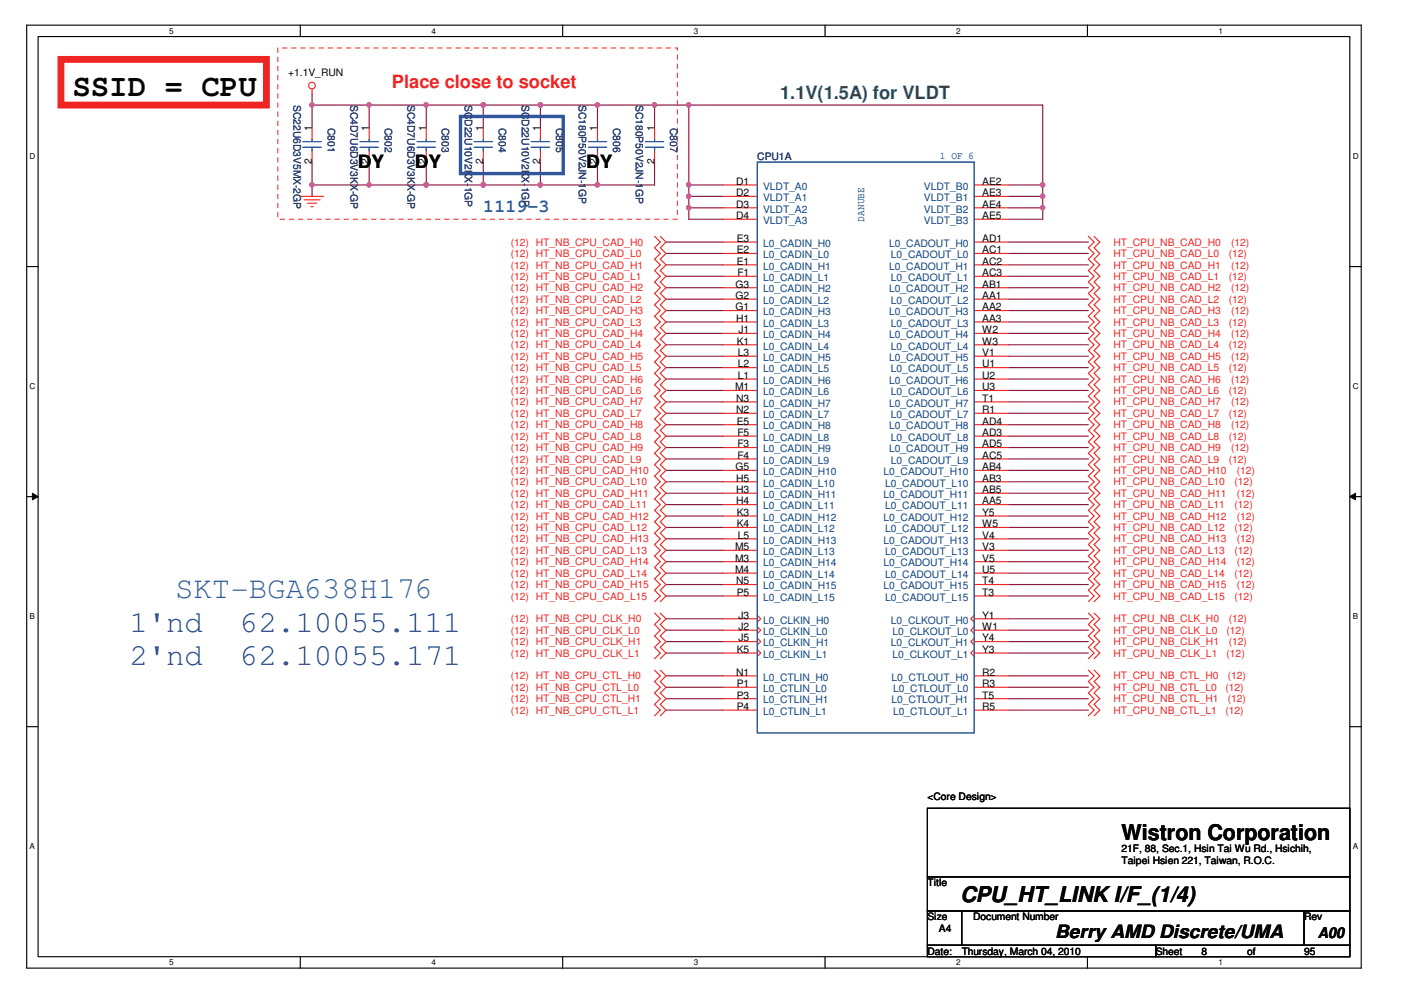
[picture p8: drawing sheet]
<svg xmlns="http://www.w3.org/2000/svg" width="297mm" height="210mm" viewBox="0 0 297 210" stroke-linecap="round" stroke-linejoin="round" font-family="sans-serif">
<path d="M5.7 5.3h282.9v200h-282.9zM8.1 7.8h278.1v195h-278.1z" fill="none" stroke="#040503" stroke-width=".24"/>
<g fill="#fff">
<path d="M35.9 5.6h.9v1.9h-.9z"/>
<path d="M35.9 203.1h.9v1.9h-.9z"/>
</g>
<path d="M63.7 5.3v2.5M63.7 202.8v2.5" fill="none" stroke="#040503" stroke-width=".24"/>
<g fill="#fff">
<path d="M91.5 5.6h.9v1.9h-.9z"/>
<path d="M91.5 203.1h.9v1.9h-.9z"/>
</g>
<path d="M119.3 5.3v2.5M119.3 202.8v2.5" fill="none" stroke="#040503" stroke-width=".24"/>
<g fill="#fff">
<path d="M147.1 5.6h.9v1.9h-.9z"/>
<path d="M147.1 203.1h.9v1.9h-.9z"/>
</g>
<path d="M174.9 5.3v2.5M174.9 202.8v2.5" fill="none" stroke="#040503" stroke-width=".24"/>
<g fill="#fff">
<path d="M202.7 5.6h.9v1.9h-.9z"/>
<path d="M202.7 203.1h.9v1.9h-.9z"/>
</g>
<path d="M230.6 5.3v2.5M230.6 202.8v2.5" fill="none" stroke="#040503" stroke-width=".24"/>
<g fill="#fff">
<path d="M258.4 5.6h.9v1.9h-.9z"/>
<path d="M258.4 203.1h.9v1.9h-.9z"/>
<path d="M6.3 32.1h1.2v1.9h-1.2z"/>
<path d="M286.8 32.1h1.2v1.9h-1.2z"/>
<path d="M6.3 80.9h1.2v1.9h-1.2z"/>
<path d="M286.8 80.9h1.2v1.9h-1.2z"/>
</g>
<path d="M5.7 56.5h2.4M286.2 56.5h2.4" fill="none" stroke="#040503" stroke-width=".24"/>
<g fill="#fff">
<path d="M6.3 129.7h1.1v1.9h-1.1z"/>
<path d="M286.8 129.7h1.1v1.9h-1.1z"/>
</g>
<path d="M5.7 105.3h2.4M286.2 105.3h2.4" fill="none" stroke="#040503" stroke-width=".24"/>
<path d="M6.9 104.6l1.2 .7-1.2 .7z" fill="#040503"/>
<path d="M6.9 104.6l1.2 .7-1.2 .7z" fill="none" stroke="#040503" stroke-width=".21"/>
<path d="M286.2 105.3l1.2-.7v1.4z" fill="#040503"/>
<path d="M286.2 105.3l1.2-.7v1.4z" fill="none" stroke="#040503" stroke-width=".21"/>
<g fill="#fff">
<path d="M6.3 178.4h1.1v1.9h-1.1z"/>
<path d="M286.8 178.4h1.1v1.9h-1.1z"/>
</g>
<path d="M5.7 154.1h2.4M286.2 154.1h2.4" fill="none" stroke="#040503" stroke-width=".24"/>
<path d="M114.6 22.3h12.1" fill="none" stroke="#89163e" stroke-width=".24"/>
<circle cx="114.6" cy="22.3" r=".47" fill="#ca5ca3"/>
<circle cx="114.6" cy="22.3" r=".47" fill="none" stroke="#ca5ca3" stroke-width=".24"/>
<path d="M66.2 19.9v2.4M146 44.1v2.4M213.8 138.5h17M213.8 145.7h17M213.8 143.3h17" fill="none" stroke="#89163e" stroke-width=".24"/>
<circle cx="146" cy="44" r=".47" fill="#ca5ca3"/>
<circle cx="146" cy="44" r=".47" fill="none" stroke="#ca5ca3" stroke-width=".24"/>
<path d="M146 22.3h75.1" fill="none" stroke="#89163e" stroke-width=".24"/>
<circle cx="146" cy="22.3" r=".47" fill="#ca5ca3"/>
<circle cx="146" cy="22.3" r=".47" fill="none" stroke="#ca5ca3" stroke-width=".24"/>
<g fill="none" stroke="#89163e" stroke-width=".24">
<path d="M102.5 27.1v-4.8h12.1v4.8M114.6 34.4v4.8M126.7 22.3v4.8M138.8 34.4v4.8M146 22.3v16.9M213.8 39.2h7.3M141.2 58.6h12.1M141.2 56.2h12.1M141.2 53.7h12.1M141.2 51.3h12.1M141.2 77.9h12.1M141.2 75.5h12.1"/>
<path d="M141.2 70.7h12.1M141.2 73.1h12.1M141.2 68.3h12.1M141.2 65.8h12.1M141.2 61h12.1M141.2 63.4h12.1M141.2 99.7h12.1M141.2 94.9h12.1M141.2 97.3h12.1M141.2 92.5h12.1M141.2 90h12.1M141.2 85.2h12.1"/>
<path d="M141.2 87.6h12.1M141.2 82.8h12.1M141.2 80.4h12.1M141.2 114.3h12.1M141.2 116.7h12.1M141.2 109.4h12.1M141.2 111.8h12.1M141.2 107h12.1M141.2 104.6h12.1M141.2 102.2h12.1M141.2 119.1h12.1M141.2 123.9h12.1"/>
<path d="M141.2 126.4h12.1M141.2 121.5h12.1M141.2 133.6h12.1M141.2 131.2h12.1M141.2 136h12.1M141.2 138.5h12.1M141.2 143.3h12.1M141.2 145.7h12.1M141.2 150.6h12.1"/>
</g>
<circle cx="114.6" cy="22.3" r=".47" fill="#ca5ca3"/>
<circle cx="114.6" cy="22.3" r=".47" fill="none" stroke="#ca5ca3" stroke-width=".24"/>
<circle cx="102.5" cy="22.3" r=".47" fill="#ca5ca3"/>
<circle cx="102.5" cy="22.3" r=".47" fill="none" stroke="#ca5ca3" stroke-width=".24"/>
<path d="M126.7 22.3h12.1" fill="none" stroke="#89163e" stroke-width=".24"/>
<circle cx="138.8" cy="22.3" r=".47" fill="#ca5ca3"/>
<circle cx="138.8" cy="22.3" r=".47" fill="none" stroke="#ca5ca3" stroke-width=".24"/>
<circle cx="126.7" cy="22.3" r=".47" fill="#ca5ca3"/>
<circle cx="126.7" cy="22.3" r=".47" fill="none" stroke="#ca5ca3" stroke-width=".24"/>
<path d="M90.4 34.4v4.8h12.1" fill="none" stroke="#89163e" stroke-width=".24"/>
<circle cx="102.5" cy="39.2" r=".47" fill="#ca5ca3"/>
<circle cx="102.5" cy="39.2" r=".47" fill="none" stroke="#ca5ca3" stroke-width=".24"/>
<circle cx="90.4" cy="39.2" r=".47" fill="#ca5ca3"/>
<circle cx="90.4" cy="39.2" r=".47" fill="none" stroke="#ca5ca3" stroke-width=".24"/>
<path d="M102.5 39.2h12.1" fill="none" stroke="#89163e" stroke-width=".24"/>
<circle cx="114.6" cy="39.2" r=".47" fill="#ca5ca3"/>
<circle cx="114.6" cy="39.2" r=".47" fill="none" stroke="#ca5ca3" stroke-width=".24"/>
<circle cx="102.5" cy="39.2" r=".47" fill="#ca5ca3"/>
<circle cx="102.5" cy="39.2" r=".47" fill="none" stroke="#ca5ca3" stroke-width=".24"/>
<path d="M90.4 22.3h12.1" fill="none" stroke="#89163e" stroke-width=".24"/>
<circle cx="102.5" cy="22.3" r=".47" fill="#ca5ca3"/>
<circle cx="102.5" cy="22.3" r=".47" fill="none" stroke="#ca5ca3" stroke-width=".24"/>
<circle cx="90.4" cy="22.3" r=".47" fill="#ca5ca3"/>
<circle cx="90.4" cy="22.3" r=".47" fill="none" stroke="#ca5ca3" stroke-width=".24"/>
<path d="M78.3 34.4v4.8" fill="none" stroke="#89163e" stroke-width=".24"/>
<circle cx="78.2" cy="39.2" r=".47" fill="#ca5ca3"/>
<circle cx="78.2" cy="39.2" r=".47" fill="none" stroke="#ca5ca3" stroke-width=".24"/>
<path d="M90.4 22.3v4.8M114.6 39.2h12.1M221.1 44.1v2.4" fill="none" stroke="#89163e" stroke-width=".24"/>
<circle cx="114.6" cy="39.2" r=".47" fill="#ca5ca3"/>
<circle cx="114.6" cy="39.2" r=".47" fill="none" stroke="#ca5ca3" stroke-width=".24"/>
<path d="M213.8 41.6h7.3" fill="none" stroke="#89163e" stroke-width=".24"/>
<circle cx="221.1" cy="41.6" r=".47" fill="#ca5ca3"/>
<circle cx="221.1" cy="41.6" r=".47" fill="none" stroke="#ca5ca3" stroke-width=".24"/>
<path d="M146 39.2v2.4" fill="none" stroke="#89163e" stroke-width=".24"/>
<circle cx="146" cy="41.6" r=".47" fill="#ca5ca3"/>
<circle cx="146" cy="41.6" r=".47" fill="none" stroke="#ca5ca3" stroke-width=".24"/>
<circle cx="146" cy="39.2" r=".47" fill="#ca5ca3"/>
<circle cx="146" cy="39.2" r=".47" fill="none" stroke="#ca5ca3" stroke-width=".24"/>
<path d="M78.3 22.3h12.1M138.8 22.3v4.8" fill="none" stroke="#89163e" stroke-width=".24"/>
<circle cx="78.2" cy="22.3" r=".47" fill="#ca5ca3"/>
<circle cx="78.2" cy="22.3" r=".47" fill="none" stroke="#ca5ca3" stroke-width=".24"/>
<path d="M213.8 44.1h7.3" fill="none" stroke="#89163e" stroke-width=".24"/>
<circle cx="221.1" cy="44" r=".47" fill="#ca5ca3"/>
<circle cx="221.1" cy="44" r=".47" fill="none" stroke="#ca5ca3" stroke-width=".24"/>
<path d="M78.3 39.2h12.1" fill="none" stroke="#89163e" stroke-width=".24"/>
<circle cx="90.4" cy="39.2" r=".47" fill="#ca5ca3"/>
<circle cx="90.4" cy="39.2" r=".47" fill="none" stroke="#ca5ca3" stroke-width=".24"/>
<path d="M66.2 22.3v4.8M66.2 34.4v7.2M126.7 39.2h12.1M221.1 22.3v16.9M213.8 46.5h7.3M213.8 148.1h17M213.8 150.6h17" fill="none" stroke="#89163e" stroke-width=".24"/>
<circle cx="221.1" cy="39.2" r=".47" fill="#ca5ca3"/>
<circle cx="221.1" cy="39.2" r=".47" fill="none" stroke="#ca5ca3" stroke-width=".24"/>
<path d="M126.7 34.4v4.8M221.1 39.2v4.9M213.8 56.2h17M213.8 97.3h17M141.2 148.1h12.1" fill="none" stroke="#89163e" stroke-width=".24"/>
<circle cx="126.7" cy="39.2" r=".47" fill="#ca5ca3"/>
<circle cx="126.7" cy="39.2" r=".47" fill="none" stroke="#ca5ca3" stroke-width=".24"/>
<path d="M66.2 22.3h12.1M102.5 34.4v4.8" fill="none" stroke="#89163e" stroke-width=".24"/>
<circle cx="66.1" cy="22.3" r=".47" fill="#ca5ca3"/>
<circle cx="66.1" cy="22.3" r=".47" fill="none" stroke="#ca5ca3" stroke-width=".24"/>
<g fill="none" stroke="#89163e" stroke-width=".24">
<path d="M66.2 39.2h12.1M78.3 22.3v4.8M138.8 22.3h7.2M146 41.6v2.5M213.8 53.7h17M213.8 51.3h17M213.8 58.6h17M213.8 77.9h17M213.8 70.7h17M213.8 68.3h17M213.8 65.8h17M213.8 75.5h17"/>
<path d="M213.8 61h17M213.8 63.4h17M213.8 73.1h17M213.8 87.6h17M213.8 85.2h17M213.8 82.8h17M213.8 92.5h17M213.8 99.7h17M213.8 80.4h17M213.8 90h17M213.8 94.9h17M213.8 107h17"/>
<path d="M213.8 104.6h17M213.8 114.3h17M213.8 119.1h17M213.8 111.8h17M213.8 102.2h17M213.8 116.7h17M213.8 109.4h17M213.8 133.6h17M213.8 136h17M213.8 121.5h17M213.8 131.2h17M213.8 126.4h17"/>
<path d="M213.8 123.9h17"/>
</g>
<circle cx="66.1" cy="39.2" r=".47" fill="#ca5ca3"/>
<circle cx="66.1" cy="39.2" r=".47" fill="none" stroke="#ca5ca3" stroke-width=".24"/>
<path d="M146 39.2h7.3M146 41.6h7.3M146 46.5h7.3M146 44.1h7.3" fill="none" stroke="#89163e" stroke-width=".24"/>
<g fill="none" stroke="#ee2523" stroke-width=".24">
<path d="M66.2 18.9v1M66.2 27.1v2.4M66.2 32v2.4M78.3 27.1v2.4M78.3 32v2.4M90.4 27.1v2.4M90.4 32v2.4M102.5 27.1v2.4M102.5 32v2.4M114.6 27.1v2.4M114.6 32v2.4M126.7 27.1v2.4"/>
<path d="M126.7 32v2.4M138.8 27.1v2.4M138.8 32v2.4M153.3 39.2h7.3M206.6 39.2h7.2M63.7 41.6h4.9M64.5 42.4h3.4M65.2 43.1h1.9M65.9 43.8h.5M138.8 50.1l1.2 1.2-1.2 1.2 1.2 1.2-1.2 1.3 1.2 1.2-1.2 1.2 1.2 1.2-1.2 1.2 1.2 1.2-1.2 1.2 1.2 1.2-1.2 1.2 1.2 1.2-1.2 1.3 1.2 1.2-1.2 1.2 1.2 1.2-1.2 1.2 1.2 1.2-1.2 1.2 1.2 1.2-1.2 1.2 1.2 1.2-1.2 1.3 1.2 1.2-1.2 1.2 1.2 1.2-1.2 1.2 1.2 1.2-1.2 1.2 1.2 1.2-1.2 1.2 1.2 1.2-1.2 1.3 1.2 1.2-1.2 1.2 1.2 1.2-1.2 1.2 1.2 1.2-1.2 1.2 1.2 1.2-1.2 1.2 1.2 1.3-1.2 1.2 1.2 1.2-1.2 1.2 1.2 1.2-1.2 1.2 1.2 1.2-1.2 1.2 1.2 1.2-1.2 1.2 1.2 1.3-1.2 1.2 1.2 1.2-1.2 1.2 1.2 1.2-1.2 1.2 1.2 1.2-1.2 1.2 1.2 1.2-1.2 1.2 1.2 1.3-1.2 1.2M140 50.1l1.2 1.2-1.2 1.2 1.2 1.2-1.2 1.3 1.2 1.2-1.2 1.2 1.2 1.2-1.2 1.2 1.2 1.2-1.2 1.2 1.2 1.2-1.2 1.2 1.2 1.2-1.2 1.3 1.2 1.2-1.2 1.2 1.2 1.2-1.2 1.2 1.2 1.2-1.2 1.2 1.2 1.2-1.2 1.2 1.2 1.2-1.2 1.3 1.2 1.2-1.2 1.2 1.2 1.2-1.2 1.2 1.2 1.2-1.2 1.2 1.2 1.2-1.2 1.2 1.2 1.2-1.2 1.3 1.2 1.2-1.2 1.2 1.2 1.2-1.2 1.2 1.2 1.2-1.2 1.2 1.2 1.2-1.2 1.2 1.2 1.3-1.2 1.2 1.2 1.2-1.2 1.2 1.2 1.2-1.2 1.2 1.2 1.2-1.2 1.2 1.2 1.2-1.2 1.2 1.2 1.3-1.2 1.2 1.2 1.2-1.2 1.2 1.2 1.2-1.2 1.2 1.2 1.2-1.2 1.2 1.2 1.2-1.2 1.2 1.2 1.3-1.2 1.2M153.3 41.6h7.3"/>
<path d="M153.3 44.1h7.3M153.3 46.5h7.3M153.3 51.3h7.3M153.3 53.7h7.3M153.3 56.2h7.3M153.3 58.6h7.3M206.6 41.6h7.2M206.6 44.1h7.2M206.6 46.5h7.2M206.6 51.3h7.2M206.6 53.7h7.2M206.6 56.2h7.2"/>
<path d="M206.6 58.6h7.2M230.8 50.1l1.2 1.2-1.2 1.2 1.2 1.2-1.2 1.3 1.2 1.2-1.2 1.2 1.2 1.2-1.2 1.2 1.2 1.2-1.2 1.2 1.2 1.2-1.2 1.2 1.2 1.2-1.2 1.3 1.2 1.2-1.2 1.2 1.2 1.2-1.2 1.2 1.2 1.2-1.2 1.2 1.2 1.2-1.2 1.2 1.2 1.2-1.2 1.3 1.2 1.2-1.2 1.2 1.2 1.2-1.2 1.2 1.2 1.2-1.2 1.2 1.2 1.2-1.2 1.2 1.2 1.2-1.2 1.3 1.2 1.2-1.2 1.2 1.2 1.2-1.2 1.2 1.2 1.2-1.2 1.2 1.2 1.2-1.2 1.2 1.2 1.3-1.2 1.2 1.2 1.2-1.2 1.2 1.2 1.2-1.2 1.2 1.2 1.2-1.2 1.2 1.2 1.2-1.2 1.2 1.2 1.3-1.2 1.2 1.2 1.2-1.2 1.2 1.2 1.2-1.2 1.2 1.2 1.2-1.2 1.2 1.2 1.2-1.2 1.2 1.2 1.3-1.2 1.2M232 50.1l1.2 1.2-1.2 1.2 1.2 1.2-1.2 1.3 1.2 1.2-1.2 1.2 1.2 1.2-1.2 1.2 1.2 1.2-1.2 1.2 1.2 1.2-1.2 1.2 1.2 1.2-1.2 1.3 1.2 1.2-1.2 1.2 1.2 1.2-1.2 1.2 1.2 1.2-1.2 1.2 1.2 1.2-1.2 1.2 1.2 1.2-1.2 1.3 1.2 1.2-1.2 1.2 1.2 1.2-1.2 1.2 1.2 1.2-1.2 1.2 1.2 1.2-1.2 1.2 1.2 1.2-1.2 1.3 1.2 1.2-1.2 1.2 1.2 1.2-1.2 1.2 1.2 1.2-1.2 1.2 1.2 1.2-1.2 1.2 1.2 1.3-1.2 1.2 1.2 1.2-1.2 1.2 1.2 1.2-1.2 1.2 1.2 1.2-1.2 1.2 1.2 1.2-1.2 1.2 1.2 1.3-1.2 1.2 1.2 1.2-1.2 1.2 1.2 1.2-1.2 1.2 1.2 1.2-1.2 1.2 1.2 1.2-1.2 1.2 1.2 1.3-1.2 1.2M153.3 61h7.3M153.3 63.4h7.3M153.3 65.8h7.3M153.3 68.3h7.3M153.3 70.7h7.3M153.3 73.1h7.3M153.3 75.5h7.3M153.3 77.9h7.3M206.6 61h7.2"/>
<path d="M206.6 63.4h7.2M206.6 65.8h7.2M206.6 68.3h7.2M206.6 70.7h7.2M206.6 73.1h7.2M206.6 75.5h7.2M206.6 77.9h7.2M153.3 80.4h7.3M153.3 82.8h7.3M153.3 85.2h7.3M153.3 87.6h7.3M153.3 90h7.3"/>
<path d="M153.3 92.5h7.3M153.3 94.9h7.3M153.3 97.3h7.3M153.3 99.7h7.3M206.6 80.4h7.2M206.6 82.8h7.2M206.6 85.2h7.2M206.6 87.6h7.2M206.6 90h7.2M206.6 92.5h7.2M206.6 94.9h7.2M206.6 97.3h7.2"/>
<path d="M206.6 99.7h7.2M153.3 102.2h7.3M153.3 104.6h7.3M153.3 107h7.3M153.3 109.4h7.3M153.3 111.8h7.3M153.3 114.3h7.3M153.3 116.7h7.3M153.3 119.1h7.3M206.6 102.2h7.2M206.6 104.6h7.2M206.6 107h7.2"/>
<path d="M206.6 109.4h7.2M206.6 111.8h7.2M206.6 114.3h7.2M206.6 116.7h7.2M206.6 119.1h7.2M138.8 130l1.2 1.2-1.2 1.2 1.2 1.2-1.2 1.2 1.2 1.2-1.2 1.2 1.2 1.3-1.2 1.2M140 130l1.2 1.2-1.2 1.2 1.2 1.2-1.2 1.2 1.2 1.2-1.2 1.2 1.2 1.3-1.2 1.2M153.3 121.5h7.3M153.3 123.9h7.3M153.3 126.4h7.3M153.3 131.2h7.3M153.3 133.6h7.3"/>
<path d="M153.3 136h7.3M153.3 138.5h7.3M160.6 130.5l.7 .7-.7 .7M160.6 132.9l.7 .7-.7 .7M160.6 135.3l.7 .7-.7 .8M160.6 137.7l.7 .8-.7 .7M206.6 130.5l-.8 .7 .8 .7M206.6 132.9l-.8 .7 .8 .7M206.6 135.3l-.8 .7 .8 .8M206.6 137.7l-.8 .8 .8 .7M206.6 121.5h7.2M206.6 123.9h7.2"/>
<path d="M206.6 126.4h7.2M206.6 131.2h7.2M206.6 133.6h7.2M206.6 136h7.2M206.6 138.5h7.2M230.8 130l1.2 1.2-1.2 1.2 1.2 1.2-1.2 1.2 1.2 1.2-1.2 1.2 1.2 1.3-1.2 1.2M232 130l1.2 1.2-1.2 1.2 1.2 1.2-1.2 1.2 1.2 1.2-1.2 1.2 1.2 1.3-1.2 1.2M138.8 142.1l1.2 1.2-1.2 1.2 1.2 1.2-1.2 1.2 1.2 1.2-1.2 1.3 1.2 1.2-1.2 1.2M140 142.1l1.2 1.2-1.2 1.2 1.2 1.2-1.2 1.2 1.2 1.2-1.2 1.3 1.2 1.2-1.2 1.2M153.3 143.3h7.3M153.3 145.7h7.3M153.3 148.1h7.3"/>
<path d="M153.3 150.6h7.3M206.6 143.3h7.2M206.6 145.7h7.2M206.6 148.1h7.2M206.6 150.6h7.2M230.8 142.1l1.2 1.2-1.2 1.2 1.2 1.2-1.2 1.2 1.2 1.2-1.2 1.3 1.2 1.2-1.2 1.2M232 142.1l1.2 1.2-1.2 1.2 1.2 1.2-1.2 1.2 1.2 1.2-1.2 1.3 1.2 1.2-1.2 1.2"/>
<circle cx="66.1" cy="18.1" r=".71"/>
</g>
<path d="M196.6 171.4h89.6v14.5h-89.6zM196.6 185.9h89.6v7.3h-89.6zM196.6 193.2h7.3v7.2h-7.3zM203.9 193.2h72.6v7.2h-72.6zM276.5 193.2h9.7v7.2h-9.7zM196.6 200.4h48.4v2.4h-48.4zM245 200.4h41.2v2.4h-41.2z" fill="none" stroke="#040503" stroke-width=".24"/>
<path d="M12.9 12.6h43.6v9.7h-43.6z" fill="none" stroke="#ee2523" stroke-width="1.5"/>
<path d="M58.9 10.2h84.7v36.3h-84.7z" fill="none" stroke="#ee2523" stroke-width=".21" stroke-dasharray="1 1 1 1 1 1 1 1"/>
<path d="M97.6 24.7h21.8v12.1h-21.8z" fill="none" stroke="#3457a6" stroke-width=".73"/>
<g fill="none" stroke="#3457a6" stroke-width=".24">
<path d="M64.2 30h3.9M64.2 31.2h3.9M66.2 29.5v.5M66.2 31.2v.8M76.3 30h3.9M76.3 31.2h3.9M78.3 29.5v.5M78.3 31.2v.8M88.4 30h3.9M88.4 31.2h3.9M90.4 29.5v.5M90.4 31.2v.8"/>
<path d="M100.5 30h3.9M100.5 31.2h3.9M102.5 29.5v.5M102.5 31.2v.8M112.6 30h3.9M112.6 31.2h3.9M114.6 29.5v.5M114.6 31.2v.8M124.7 30h3.9M124.7 31.2h3.9M126.7 29.5v.5M126.7 31.2v.8"/>
<path d="M136.8 30h3.9M136.8 31.2h3.9M138.8 29.5v.5M138.8 31.2v.8M160.6 34.4h46v121h-46z"/>
</g>
<circle cx="114.6" cy="22.3" r=".47" fill="#ca5ca3"/>
<circle cx="114.6" cy="22.3" r=".47" fill="none" stroke="#ca5ca3" stroke-width=".24"/>
<circle cx="146" cy="44" r=".47" fill="#ca5ca3"/>
<circle cx="146" cy="44" r=".47" fill="none" stroke="#ca5ca3" stroke-width=".24"/>
<circle cx="146" cy="22.3" r=".47" fill="#ca5ca3"/>
<circle cx="146" cy="22.3" r=".47" fill="none" stroke="#ca5ca3" stroke-width=".24"/>
<circle cx="114.6" cy="22.3" r=".47" fill="#ca5ca3"/>
<circle cx="114.6" cy="22.3" r=".47" fill="none" stroke="#ca5ca3" stroke-width=".24"/>
<circle cx="102.5" cy="22.3" r=".47" fill="#ca5ca3"/>
<circle cx="102.5" cy="22.3" r=".47" fill="none" stroke="#ca5ca3" stroke-width=".24"/>
<circle cx="138.8" cy="22.3" r=".47" fill="#ca5ca3"/>
<circle cx="138.8" cy="22.3" r=".47" fill="none" stroke="#ca5ca3" stroke-width=".24"/>
<circle cx="126.7" cy="22.3" r=".47" fill="#ca5ca3"/>
<circle cx="126.7" cy="22.3" r=".47" fill="none" stroke="#ca5ca3" stroke-width=".24"/>
<circle cx="102.5" cy="39.2" r=".47" fill="#ca5ca3"/>
<circle cx="102.5" cy="39.2" r=".47" fill="none" stroke="#ca5ca3" stroke-width=".24"/>
<circle cx="90.4" cy="39.2" r=".47" fill="#ca5ca3"/>
<circle cx="90.4" cy="39.2" r=".47" fill="none" stroke="#ca5ca3" stroke-width=".24"/>
<circle cx="114.6" cy="39.2" r=".47" fill="#ca5ca3"/>
<circle cx="114.6" cy="39.2" r=".47" fill="none" stroke="#ca5ca3" stroke-width=".24"/>
<circle cx="102.5" cy="39.2" r=".47" fill="#ca5ca3"/>
<circle cx="102.5" cy="39.2" r=".47" fill="none" stroke="#ca5ca3" stroke-width=".24"/>
<circle cx="102.5" cy="22.3" r=".47" fill="#ca5ca3"/>
<circle cx="102.5" cy="22.3" r=".47" fill="none" stroke="#ca5ca3" stroke-width=".24"/>
<circle cx="90.4" cy="22.3" r=".47" fill="#ca5ca3"/>
<circle cx="90.4" cy="22.3" r=".47" fill="none" stroke="#ca5ca3" stroke-width=".24"/>
<circle cx="78.2" cy="39.2" r=".47" fill="#ca5ca3"/>
<circle cx="78.2" cy="39.2" r=".47" fill="none" stroke="#ca5ca3" stroke-width=".24"/>
<circle cx="114.6" cy="39.2" r=".47" fill="#ca5ca3"/>
<circle cx="114.6" cy="39.2" r=".47" fill="none" stroke="#ca5ca3" stroke-width=".24"/>
<circle cx="221.1" cy="41.6" r=".47" fill="#ca5ca3"/>
<circle cx="221.1" cy="41.6" r=".47" fill="none" stroke="#ca5ca3" stroke-width=".24"/>
<circle cx="146" cy="41.6" r=".47" fill="#ca5ca3"/>
<circle cx="146" cy="41.6" r=".47" fill="none" stroke="#ca5ca3" stroke-width=".24"/>
<circle cx="146" cy="39.2" r=".47" fill="#ca5ca3"/>
<circle cx="146" cy="39.2" r=".47" fill="none" stroke="#ca5ca3" stroke-width=".24"/>
<circle cx="78.2" cy="22.3" r=".47" fill="#ca5ca3"/>
<circle cx="78.2" cy="22.3" r=".47" fill="none" stroke="#ca5ca3" stroke-width=".24"/>
<circle cx="221.1" cy="44" r=".47" fill="#ca5ca3"/>
<circle cx="221.1" cy="44" r=".47" fill="none" stroke="#ca5ca3" stroke-width=".24"/>
<circle cx="90.4" cy="39.2" r=".47" fill="#ca5ca3"/>
<circle cx="90.4" cy="39.2" r=".47" fill="none" stroke="#ca5ca3" stroke-width=".24"/>
<circle cx="221.1" cy="39.2" r=".47" fill="#ca5ca3"/>
<circle cx="221.1" cy="39.2" r=".47" fill="none" stroke="#ca5ca3" stroke-width=".24"/>
<circle cx="126.7" cy="39.2" r=".47" fill="#ca5ca3"/>
<circle cx="126.7" cy="39.2" r=".47" fill="none" stroke="#ca5ca3" stroke-width=".24"/>
<circle cx="66.1" cy="22.3" r=".47" fill="#ca5ca3"/>
<circle cx="66.1" cy="22.3" r=".47" fill="none" stroke="#ca5ca3" stroke-width=".24"/>
<circle cx="66.1" cy="39.2" r=".47" fill="#ca5ca3"/>
<circle cx="66.1" cy="39.2" r=".47" fill="none" stroke="#ca5ca3" stroke-width=".24"/>
<text font-size="6.5" fill="#040503" x="15.3" y="20.4">SSID = CPU</text>
<text font-size="6.5" fill="#3457a6" x="37.1" y="126.8">SKT-BGA638H176</text>
<g font-size="6.5" fill="#25378c">
<text x="27.4" y="134">1'nd</text>
<text x="50.9" y="134">62.10055.111</text>
<text x="27.4" y="141">2'nd</text>
<text x="50.9" y="141">62.10055.171</text>
</g>
<g font-size="4.6" fill="#040503">
<text x="237.8" y="178.1">Wistron Corporation</text>
<text x="203.6" y="191.3">CPU_HT_LINK I/F_(1/4)</text>
</g>
<text font-size="3.9" fill="#ee2523" x="83.1" y="18.6">Place close to socket</text>
<text font-size="3.9" fill="#047e41" x="165.4" y="21">1.1V(1.5A) for VLDT</text>
<g font-size="3.9" fill="#040503">
<text x="75.8" y="35.5">DY</text>
<text x="88" y="35.5">DY</text>
<text x="124.3" y="35.5">DY</text>
<text x="223.7" y="198.9">Berry AMD Discrete/UMA</text>
</g>
<text font-size="3.9" fill="#3457a6" x="102.5" y="44.9">1119-3</text>
<text font-size="3.1" fill="#040503" x="279.4" y="199">A00</text>
<g font-size="2.2" fill="#040503">
<text x="61.1" y="16">+1.1V_RUN</text>
<text x="66.1" y="27.8" transform="rotate(-90 66.1 27.8)">1</text>
<text x="78.2" y="27.8" transform="rotate(-90 78.2 27.8)">1</text>
<text x="90.3" y="27.8" transform="rotate(-90 90.3 27.8)">1</text>
<text x="102.4" y="27.8" transform="rotate(-90 102.4 27.8)">1</text>
<text x="114.5" y="27.8" transform="rotate(-90 114.5 27.8)">1</text>
<text x="126.6" y="27.8" transform="rotate(-90 126.6 27.8)">1</text>
<text x="138.7" y="27.8" transform="rotate(-90 138.7 27.8)">1</text>
<text x="66.1" y="34.9" transform="rotate(-90 66.1 34.9)">2</text>
<text x="78.2" y="34.9" transform="rotate(-90 78.2 34.9)">2</text>
<text x="90.3" y="34.9" transform="rotate(-90 90.3 34.9)">2</text>
<text x="102.4" y="34.9" transform="rotate(-90 102.4 34.9)">2</text>
<text x="114.5" y="34.9" transform="rotate(-90 114.5 34.9)">2</text>
<text x="126.6" y="34.9" transform="rotate(-90 126.6 34.9)">2</text>
<text x="138.7" y="34.9" transform="rotate(-90 138.7 34.9)">2</text>
<text x="156.1" y="39.2">D1</text>
<text x="156.1" y="41.6">D2</text>
<text x="208.2" y="39.2">AE2</text>
<text x="208.2" y="41.6">AE3</text>
<text x="156.1" y="44">D3</text>
<text x="156.1" y="46.4">D4</text>
<text x="208.2" y="44">AE4</text>
<text x="208.2" y="46.4">AE5</text>
<text x="156.2" y="51.3">E3</text>
<text x="156.2" y="53.7">E2</text>
<text x="208.2" y="53.7">AC1</text>
<text x="208.2" y="51.3">AD1</text>
<text x="156.2" y="56.1">E1</text>
<text x="156.3" y="58.5">F1</text>
<text x="208.2" y="58.5">AC3</text>
<text x="208.2" y="56.1">AC2</text>
<text x="156" y="61">G3</text>
<text x="156" y="63.4">G2</text>
<text x="156" y="65.8">G1</text>
<text x="208.2" y="63.4">AA1</text>
<text x="208.2" y="61">AB1</text>
<text x="208.2" y="65.8">AA2</text>
<text x="156.1" y="68.2">H1</text>
<text x="156.6" y="70.6">J1</text>
<text x="208.2" y="68.2">AA3</text>
<text x="208.2" y="70.6">W2</text>
<text x="156.2" y="73.1">K1</text>
<text x="156.5" y="75.5">L3</text>
<text x="156.5" y="77.9">L2</text>
<text x="208.2" y="73.1">W3</text>
<text x="208.2" y="77.9">U1</text>
<text x="208.2" y="75.5">V1</text>
<text x="155.8" y="82.7">M1</text>
<text x="156.5" y="80.3">L1</text>
<text x="208.2" y="82.7">U3</text>
<text x="208.2" y="80.3">U2</text>
<text x="156.1" y="85.2">N3</text>
<text x="156.1" y="87.6">N2</text>
<text x="208.2" y="87.6">R1</text>
<text x="208.2" y="85.2">T1</text>
<text x="156.2" y="90">E5</text>
<text x="156.3" y="92.4">F5</text>
<text x="156.3" y="94.8">F3</text>
<text x="208.2" y="92.4">AD3</text>
<text x="208.2" y="90">AD4</text>
<text x="208.2" y="94.8">AD5</text>
<text x="156" y="99.7">G5</text>
<text x="156.3" y="97.3">F4</text>
<text x="208.2" y="97.3">AC5</text>
<text x="208.2" y="99.7">AB4</text>
<text x="156.1" y="102.1">H5</text>
<text x="156.1" y="104.5">H3</text>
<text x="156.1" y="107">H4</text>
<text x="208.2" y="102.1">AB3</text>
<text x="208.2" y="104.5">AB5</text>
<text x="208.2" y="107">AA5</text>
<text x="156.2" y="109.4">K3</text>
<text x="156.2" y="111.8">K4</text>
<text x="208.2" y="109.4">Y5</text>
<text x="208.2" y="111.8">W5</text>
<text x="155.8" y="116.6">M5</text>
<text x="155.8" y="119.1">M3</text>
<text x="156.5" y="114.2">L5</text>
<text x="208.2" y="114.2">V4</text>
<text x="208.2" y="116.6">V3</text>
<text x="208.2" y="119.1">V5</text>
<text x="155.8" y="121.5">M4</text>
<text x="156.1" y="123.9">N5</text>
<text x="208.2" y="121.5">U5</text>
<text x="208.2" y="123.9">T4</text>
<text x="156.2" y="126.3">P5</text>
<text x="156.6" y="131.2">J3</text>
<text x="208.2" y="126.3">T3</text>
<text x="208.2" y="131.2">Y1</text>
<text x="156.6" y="133.6">J2</text>
<text x="156.6" y="136">J5</text>
<text x="208.2" y="133.6">W1</text>
<text x="208.2" y="136">Y4</text>
<text x="156.1" y="143.3">N1</text>
<text x="156.2" y="138.4">K5</text>
<text x="208.2" y="138.4">Y3</text>
<text x="208.2" y="143.3">R2</text>
<text x="156.2" y="145.7">P1</text>
<text x="156.2" y="148.1">P3</text>
<text x="208.2" y="145.7">R3</text>
<text x="208.2" y="148.1">T5</text>
<text x="156.2" y="150.5">P4</text>
<text x="208.2" y="150.5">R5</text>
<text x="196.6" y="169.7">&lt;Core Design&gt;</text>
<text x="237.8" y="180.6">21F, 88, Sec.1, Hsin Tai Wu Rd., Hsichih,</text>
<text x="237.8" y="183.2">Taipei Hsien 221, Taiwan, R.O.C.</text>
<text x="196.6" y="187.9">Title</text>
<text x="196.6" y="195.1">Size</text>
<text x="199.1" y="197.6">A4</text>
<text x="206.3" y="195.1">Document Number</text>
<text x="276.5" y="195.1">Rev</text>
<text x="196.6" y="202.4">Date:</text>
<text x="203.9" y="202.4">Thursday, March 04, 2010</text>
<text x="245" y="202.4">Sheet</text>
<text x="254.7" y="202.4">8</text>
<text x="264.4" y="202.4">of</text>
<text x="276.5" y="202.4">95</text>
</g>
<g font-size="2.2" fill="#252c73">
<text x="62.2" y="22.3" transform="rotate(90 62.2 22.3)">SC22U6D3V5MX-2GP</text>
<text x="74.3" y="22.3" transform="rotate(90 74.3 22.3)">SC4D7U6D3V3KX-GP</text>
<text x="86.4" y="22.3" transform="rotate(90 86.4 22.3)">SC4D7U6D3V3KX-GP</text>
<text x="98.5" y="22.3" transform="rotate(90 98.5 22.3)">SCD22U10V2KX-1GP</text>
<text x="110.6" y="22.3" transform="rotate(90 110.6 22.3)">SCD22U10V2KX-1GP</text>
<text x="122.7" y="22.3" transform="rotate(90 122.7 22.3)">SC180P50V2JN-1GP</text>
<text x="134.8" y="22.3" transform="rotate(90 134.8 22.3)">SC180P50V2JN-1GP</text>
<text x="69.5" y="27.1" transform="rotate(90 69.5 27.1)">C801</text>
<text x="81.6" y="27.1" transform="rotate(90 81.6 27.1)">C802</text>
<text x="93.7" y="27.1" transform="rotate(90 93.7 27.1)">C803</text>
<text x="105.8" y="27.1" transform="rotate(90 105.8 27.1)">C804</text>
<text x="117.9" y="27.1" transform="rotate(90 117.9 27.1)">C805</text>
<text x="130" y="27.1" transform="rotate(90 130 27.1)">C806</text>
<text x="142.1" y="27.1" transform="rotate(90 142.1 27.1)">C807</text>
<text x="160.6" y="33.9">CPU1A</text>
</g>
<g font-size="2.2" fill="#3457a6">
<text x="199.3" y="33.7">1 OF 6</text>
<text x="183.2" y="47" transform="rotate(-90 183.2 47)">DANUBE</text>
</g>
<g font-size="2.2" fill="#0e457b">
<text x="161.8" y="40.2">VLDT_A0</text>
<text x="195.9" y="40.2">VLDT_B0</text>
<text x="161.8" y="42.6">VLDT_A1</text>
<text x="161.8" y="45.1">VLDT_A2</text>
<text x="161.8" y="47.5">VLDT_A3</text>
<text x="195.9" y="42.6">VLDT_B1</text>
<text x="195.9" y="45.1">VLDT_B2</text>
<text x="195.9" y="47.5">VLDT_B3</text>
<text x="161.8" y="52.3">L0_CADIN_H0</text>
<text x="188.5" y="52.3">L0_CADOUT_H0</text>
<text x="161.8" y="54.8">L0_CADIN_L0</text>
<text x="161.8" y="57.2">L0_CADIN_H1</text>
<text x="161.8" y="59.6">L0_CADIN_L1</text>
<text x="188.5" y="57.2">L0_CADOUT_H1</text>
<text x="188.9" y="54.8">L0_CADOUT_L0</text>
<text x="188.9" y="59.6">L0_CADOUT_L1</text>
<text x="161.8" y="62">L0_CADIN_H2</text>
<text x="161.8" y="64.4">L0_CADIN_L2</text>
<text x="188.5" y="62">L0_CADOUT_H2</text>
<text x="188.9" y="64.4">L0_CADOUT_L2</text>
<text x="161.8" y="66.9">L0_CADIN_H3</text>
<text x="161.8" y="69.3">L0_CADIN_L3</text>
<text x="161.8" y="71.7">L0_CADIN_H4</text>
<text x="188.5" y="66.9">L0_CADOUT_H3</text>
<text x="188.5" y="71.7">L0_CADOUT_H4</text>
<text x="188.9" y="69.3">L0_CADOUT_L3</text>
<text x="161.8" y="74.1">L0_CADIN_L4</text>
<text x="161.8" y="76.5">L0_CADIN_H5</text>
<text x="188.5" y="76.5">L0_CADOUT_H5</text>
<text x="188.9" y="74.1">L0_CADOUT_L4</text>
<text x="161.8" y="79">L0_CADIN_L5</text>
<text x="161.8" y="81.4">L0_CADIN_H6</text>
<text x="161.8" y="83.8">L0_CADIN_L6</text>
<text x="188.5" y="81.4">L0_CADOUT_H6</text>
<text x="188.9" y="79">L0_CADOUT_L5</text>
<text x="188.9" y="83.8">L0_CADOUT_L6</text>
<text x="161.8" y="86.2">L0_CADIN_H7</text>
<text x="161.8" y="88.6">L0_CADIN_L7</text>
<text x="188.5" y="86.2">L0_CADOUT_H7</text>
<text x="188.9" y="88.6">L0_CADOUT_L7</text>
<text x="161.8" y="91.1">L0_CADIN_H8</text>
<text x="161.8" y="93.5">L0_CADIN_L8</text>
<text x="161.8" y="95.9">L0_CADIN_H9</text>
<text x="188.5" y="91.1">L0_CADOUT_H8</text>
<text x="188.5" y="95.9">L0_CADOUT_H9</text>
<text x="188.9" y="93.5">L0_CADOUT_L8</text>
<text x="161.8" y="98.3">L0_CADIN_L9</text>
<text x="161.8" y="100.7">L0_CADIN_H10</text>
<text x="187.3" y="100.7">L0_CADOUT_H10</text>
<text x="188.9" y="98.3">L0_CADOUT_L9</text>
<text x="161.8" y="103.2">L0_CADIN_L10</text>
<text x="161.8" y="105.6">L0_CADIN_H11</text>
<text x="187.3" y="105.6">L0_CADOUT_H11</text>
<text x="187.7" y="103.2">L0_CADOUT_L10</text>
<text x="161.8" y="108">L0_CADIN_L11</text>
<text x="161.8" y="110.4">L0_CADIN_H12</text>
<text x="161.8" y="112.8">L0_CADIN_L12</text>
<text x="187.3" y="110.4">L0_CADOUT_H12</text>
<text x="187.7" y="108">L0_CADOUT_L11</text>
<text x="187.7" y="112.8">L0_CADOUT_L12</text>
<text x="161.8" y="115.3">L0_CADIN_H13</text>
<text x="161.8" y="117.7">L0_CADIN_L13</text>
<text x="187.3" y="115.3">L0_CADOUT_H13</text>
<text x="187.7" y="117.7">L0_CADOUT_L13</text>
<text x="161.8" y="120.1">L0_CADIN_H14</text>
<text x="161.8" y="122.5">L0_CADIN_L14</text>
<text x="161.8" y="124.9">L0_CADIN_H15</text>
<text x="187.3" y="120.1">L0_CADOUT_H14</text>
<text x="187.3" y="124.9">L0_CADOUT_H15</text>
<text x="187.7" y="122.5">L0_CADOUT_L14</text>
<text x="161.8" y="127.4">L0_CADIN_L15</text>
<text x="187.7" y="127.4">L0_CADOUT_L15</text>
<text x="161.8" y="132.2">L0_CLKIN_H0</text>
<text x="161.8" y="134.6">L0_CLKIN_L0</text>
<text x="161.8" y="137">L0_CLKIN_H1</text>
<text x="188.9" y="132.2">L0_CLKOUT_H0</text>
<text x="188.9" y="137">L0_CLKOUT_H1</text>
<text x="189.2" y="134.6">L0_CLKOUT_L0</text>
<text x="161.8" y="139.5">L0_CLKIN_L1</text>
<text x="189.2" y="139.5">L0_CLKOUT_L1</text>
<text x="161.8" y="144.3">L0_CTLIN_H0</text>
<text x="161.8" y="146.7">L0_CTLIN_L0</text>
<text x="161.8" y="149.1">L0_CTLIN_H1</text>
<text x="189" y="144.3">L0_CTLOUT_H0</text>
<text x="189" y="149.1">L0_CTLOUT_H1</text>
<text x="189.4" y="146.7">L0_CTLOUT_L0</text>
<text x="161.8" y="151.6">L0_CTLIN_L1</text>
<text x="189.4" y="151.6">L0_CTLOUT_L1</text>
</g>
<g font-size="2.2" fill="#ee2523">
<text x="108.3" y="52.1">(12) HT_NB_CPU_CAD_H0</text>
<text x="236.1" y="52.1">HT_CPU_NB_CAD_H0</text>
<text x="261" y="52.1">(12)</text>
<text x="108.3" y="59.3">(12) HT_NB_CPU_CAD_L1</text>
<text x="108.3" y="56.9">(12) HT_NB_CPU_CAD_H1</text>
<text x="108.3" y="54.5">(12) HT_NB_CPU_CAD_L0</text>
<text x="236.1" y="59.3">HT_CPU_NB_CAD_L1</text>
<text x="236.1" y="54.5">HT_CPU_NB_CAD_L0</text>
<text x="236.1" y="56.9">HT_CPU_NB_CAD_H1</text>
<text x="260.5" y="59.3">(12)</text>
<text x="260.5" y="54.5">(12)</text>
<text x="261" y="56.9">(12)</text>
<text x="108.3" y="61.8">(12) HT_NB_CPU_CAD_H2</text>
<text x="108.3" y="64.2">(12) HT_NB_CPU_CAD_L2</text>
<text x="236.1" y="61.8">HT_CPU_NB_CAD_H2</text>
<text x="236.1" y="64.2">HT_CPU_NB_CAD_L2</text>
<text x="260.5" y="64.2">(12)</text>
<text x="261" y="61.8">(12)</text>
<text x="108.3" y="69">(12) HT_NB_CPU_CAD_L3</text>
<text x="108.3" y="66.6">(12) HT_NB_CPU_CAD_H3</text>
<text x="108.3" y="71.5">(12) HT_NB_CPU_CAD_H4</text>
<text x="236.1" y="66.6">HT_CPU_NB_CAD_H3</text>
<text x="236.1" y="71.5">HT_CPU_NB_CAD_H4</text>
<text x="236.1" y="69">HT_CPU_NB_CAD_L3</text>
<text x="260.5" y="69">(12)</text>
<text x="261" y="66.6">(12)</text>
<text x="261" y="71.5">(12)</text>
<text x="108.3" y="76.3">(12) HT_NB_CPU_CAD_H5</text>
<text x="108.3" y="73.9">(12) HT_NB_CPU_CAD_L4</text>
<text x="236.1" y="76.3">HT_CPU_NB_CAD_H5</text>
<text x="236.1" y="73.9">HT_CPU_NB_CAD_L4</text>
<text x="260.5" y="73.9">(12)</text>
<text x="261" y="76.3">(12)</text>
<text x="108.3" y="83.6">(12) HT_NB_CPU_CAD_L6</text>
<text x="108.3" y="81.1">(12) HT_NB_CPU_CAD_H6</text>
<text x="108.3" y="78.7">(12) HT_NB_CPU_CAD_L5</text>
<text x="236.1" y="81.1">HT_CPU_NB_CAD_H6</text>
<text x="236.1" y="78.7">HT_CPU_NB_CAD_L5</text>
<text x="236.1" y="83.6">HT_CPU_NB_CAD_L6</text>
<text x="260.5" y="78.7">(12)</text>
<text x="260.5" y="83.6">(12)</text>
<text x="261" y="81.1">(12)</text>
<text x="108.3" y="88.4">(12) HT_NB_CPU_CAD_L7</text>
<text x="108.3" y="86">(12) HT_NB_CPU_CAD_H7</text>
<text x="236.1" y="86">HT_CPU_NB_CAD_H7</text>
<text x="236.1" y="88.4">HT_CPU_NB_CAD_L7</text>
<text x="260.5" y="88.4">(12)</text>
<text x="261" y="86">(12)</text>
<text x="108.3" y="90.8">(12) HT_NB_CPU_CAD_H8</text>
<text x="108.3" y="95.7">(12) HT_NB_CPU_CAD_H9</text>
<text x="108.3" y="93.2">(12) HT_NB_CPU_CAD_L8</text>
<text x="236.1" y="93.2">HT_CPU_NB_CAD_L8</text>
<text x="236.1" y="90.8">HT_CPU_NB_CAD_H8</text>
<text x="236.1" y="95.7">HT_CPU_NB_CAD_H9</text>
<text x="260.5" y="93.2">(12)</text>
<text x="261" y="90.8">(12)</text>
<text x="261" y="95.7">(12)</text>
<text x="108.3" y="100.5">(12) HT_NB_CPU_CAD_H10</text>
<text x="108.3" y="98.1">(12) HT_NB_CPU_CAD_L9</text>
<text x="236.1" y="100.5">HT_CPU_NB_CAD_H10</text>
<text x="236.1" y="98.1">HT_CPU_NB_CAD_L9</text>
<text x="260.5" y="98.1">(12)</text>
<text x="262.2" y="100.5">(12)</text>
<text x="108.3" y="107.8">(12) HT_NB_CPU_CAD_L11</text>
<text x="108.3" y="105.3">(12) HT_NB_CPU_CAD_H11</text>
<text x="108.3" y="102.9">(12) HT_NB_CPU_CAD_L10</text>
<text x="236.1" y="105.3">HT_CPU_NB_CAD_H11</text>
<text x="236.1" y="102.9">HT_CPU_NB_CAD_L10</text>
<text x="236.1" y="107.8">HT_CPU_NB_CAD_L11</text>
<text x="261.7" y="102.9">(12)</text>
<text x="261.7" y="107.8">(12)</text>
<text x="262.2" y="105.3">(12)</text>
<text x="108.3" y="112.6">(12) HT_NB_CPU_CAD_L12</text>
<text x="108.3" y="110.2">(12) HT_NB_CPU_CAD_H12</text>
<text x="236.1" y="110.2">HT_CPU_NB_CAD_H12</text>
<text x="236.1" y="112.6">HT_CPU_NB_CAD_L12</text>
<text x="261.7" y="112.6">(12)</text>
<text x="262.2" y="110.2">(12)</text>
<text x="108.3" y="115">(12) HT_NB_CPU_CAD_H13</text>
<text x="108.3" y="119.9">(12) HT_NB_CPU_CAD_H14</text>
<text x="108.3" y="117.4">(12) HT_NB_CPU_CAD_L13</text>
<text x="236.1" y="119.9">HT_CPU_NB_CAD_H14</text>
<text x="236.1" y="115">HT_CPU_NB_CAD_H13</text>
<text x="236.1" y="117.4">HT_CPU_NB_CAD_L13</text>
<text x="261.7" y="117.4">(12)</text>
<text x="262.2" y="119.9">(12)</text>
<text x="262.2" y="115">(12)</text>
<text x="108.3" y="122.3">(12) HT_NB_CPU_CAD_L14</text>
<text x="108.3" y="124.7">(12) HT_NB_CPU_CAD_H15</text>
<text x="236.1" y="124.7">HT_CPU_NB_CAD_H15</text>
<text x="236.1" y="122.3">HT_CPU_NB_CAD_L14</text>
<text x="261.7" y="122.3">(12)</text>
<text x="262.2" y="124.7">(12)</text>
<text x="108.3" y="132">(12) HT_NB_CPU_CLK_H0</text>
<text x="108.3" y="127.1">(12) HT_NB_CPU_CAD_L15</text>
<text x="236.1" y="127.1">HT_CPU_NB_CAD_L15</text>
<text x="236.1" y="132">HT_CPU_NB_CLK_H0</text>
<text x="260.5" y="132">(12)</text>
<text x="261.7" y="127.1">(12)</text>
<text x="108.3" y="134.4">(12) HT_NB_CPU_CLK_L0</text>
<text x="108.3" y="136.8">(12) HT_NB_CPU_CLK_H1</text>
<text x="236.1" y="136.8">HT_CPU_NB_CLK_H1</text>
<text x="236.1" y="134.4">HT_CPU_NB_CLK_L0</text>
<text x="260" y="134.4">(12)</text>
<text x="260.5" y="136.8">(12)</text>
<text x="108.3" y="139.2">(12) HT_NB_CPU_CLK_L1</text>
<text x="236.1" y="139.2">HT_CPU_NB_CLK_L1</text>
<text x="260" y="139.2">(12)</text>
<text x="108.3" y="148.9">(12) HT_NB_CPU_CTL_H1</text>
<text x="108.3" y="144.1">(12) HT_NB_CPU_CTL_H0</text>
<text x="108.3" y="146.5">(12) HT_NB_CPU_CTL_L0</text>
<text x="236.1" y="144.1">HT_CPU_NB_CTL_H0</text>
<text x="236.1" y="146.5">HT_CPU_NB_CTL_L0</text>
<text x="236.1" y="148.9">HT_CPU_NB_CTL_H1</text>
<text x="259.8" y="146.5">(12)</text>
<text x="260.3" y="144.1">(12)</text>
<text x="260.3" y="148.9">(12)</text>
<text x="108.3" y="151.3">(12) HT_NB_CPU_CTL_L1</text>
<text x="236.1" y="151.3">HT_CPU_NB_CTL_L1</text>
<text x="259.8" y="151.3">(12)</text>
</g>
<g font-size="1.7" fill="#040503">
<text x="35.9" y="7.1">5</text>
<text x="91.5" y="7.1">4</text>
<text x="147.1" y="7.1">3</text>
<text x="202.7" y="7.1">2</text>
<text x="258.4" y="7.1">1</text>
<text x="6.3" y="33.7">D</text>
<text x="286.8" y="33.7">D</text>
<text x="6.3" y="82.4">C</text>
<text x="286.8" y="82.4">C</text>
<text x="6.3" y="131.2">B</text>
<text x="286.8" y="131.2">B</text>
<text x="6.3" y="180">A</text>
<text x="286.8" y="180">A</text>
<text x="35.9" y="204.6">5</text>
<text x="91.5" y="204.6">4</text>
<text x="147.1" y="204.6">3</text>
<text x="202.7" y="204.6">2</text>
<text x="258.4" y="204.6">1</text>
</g>
</svg>
